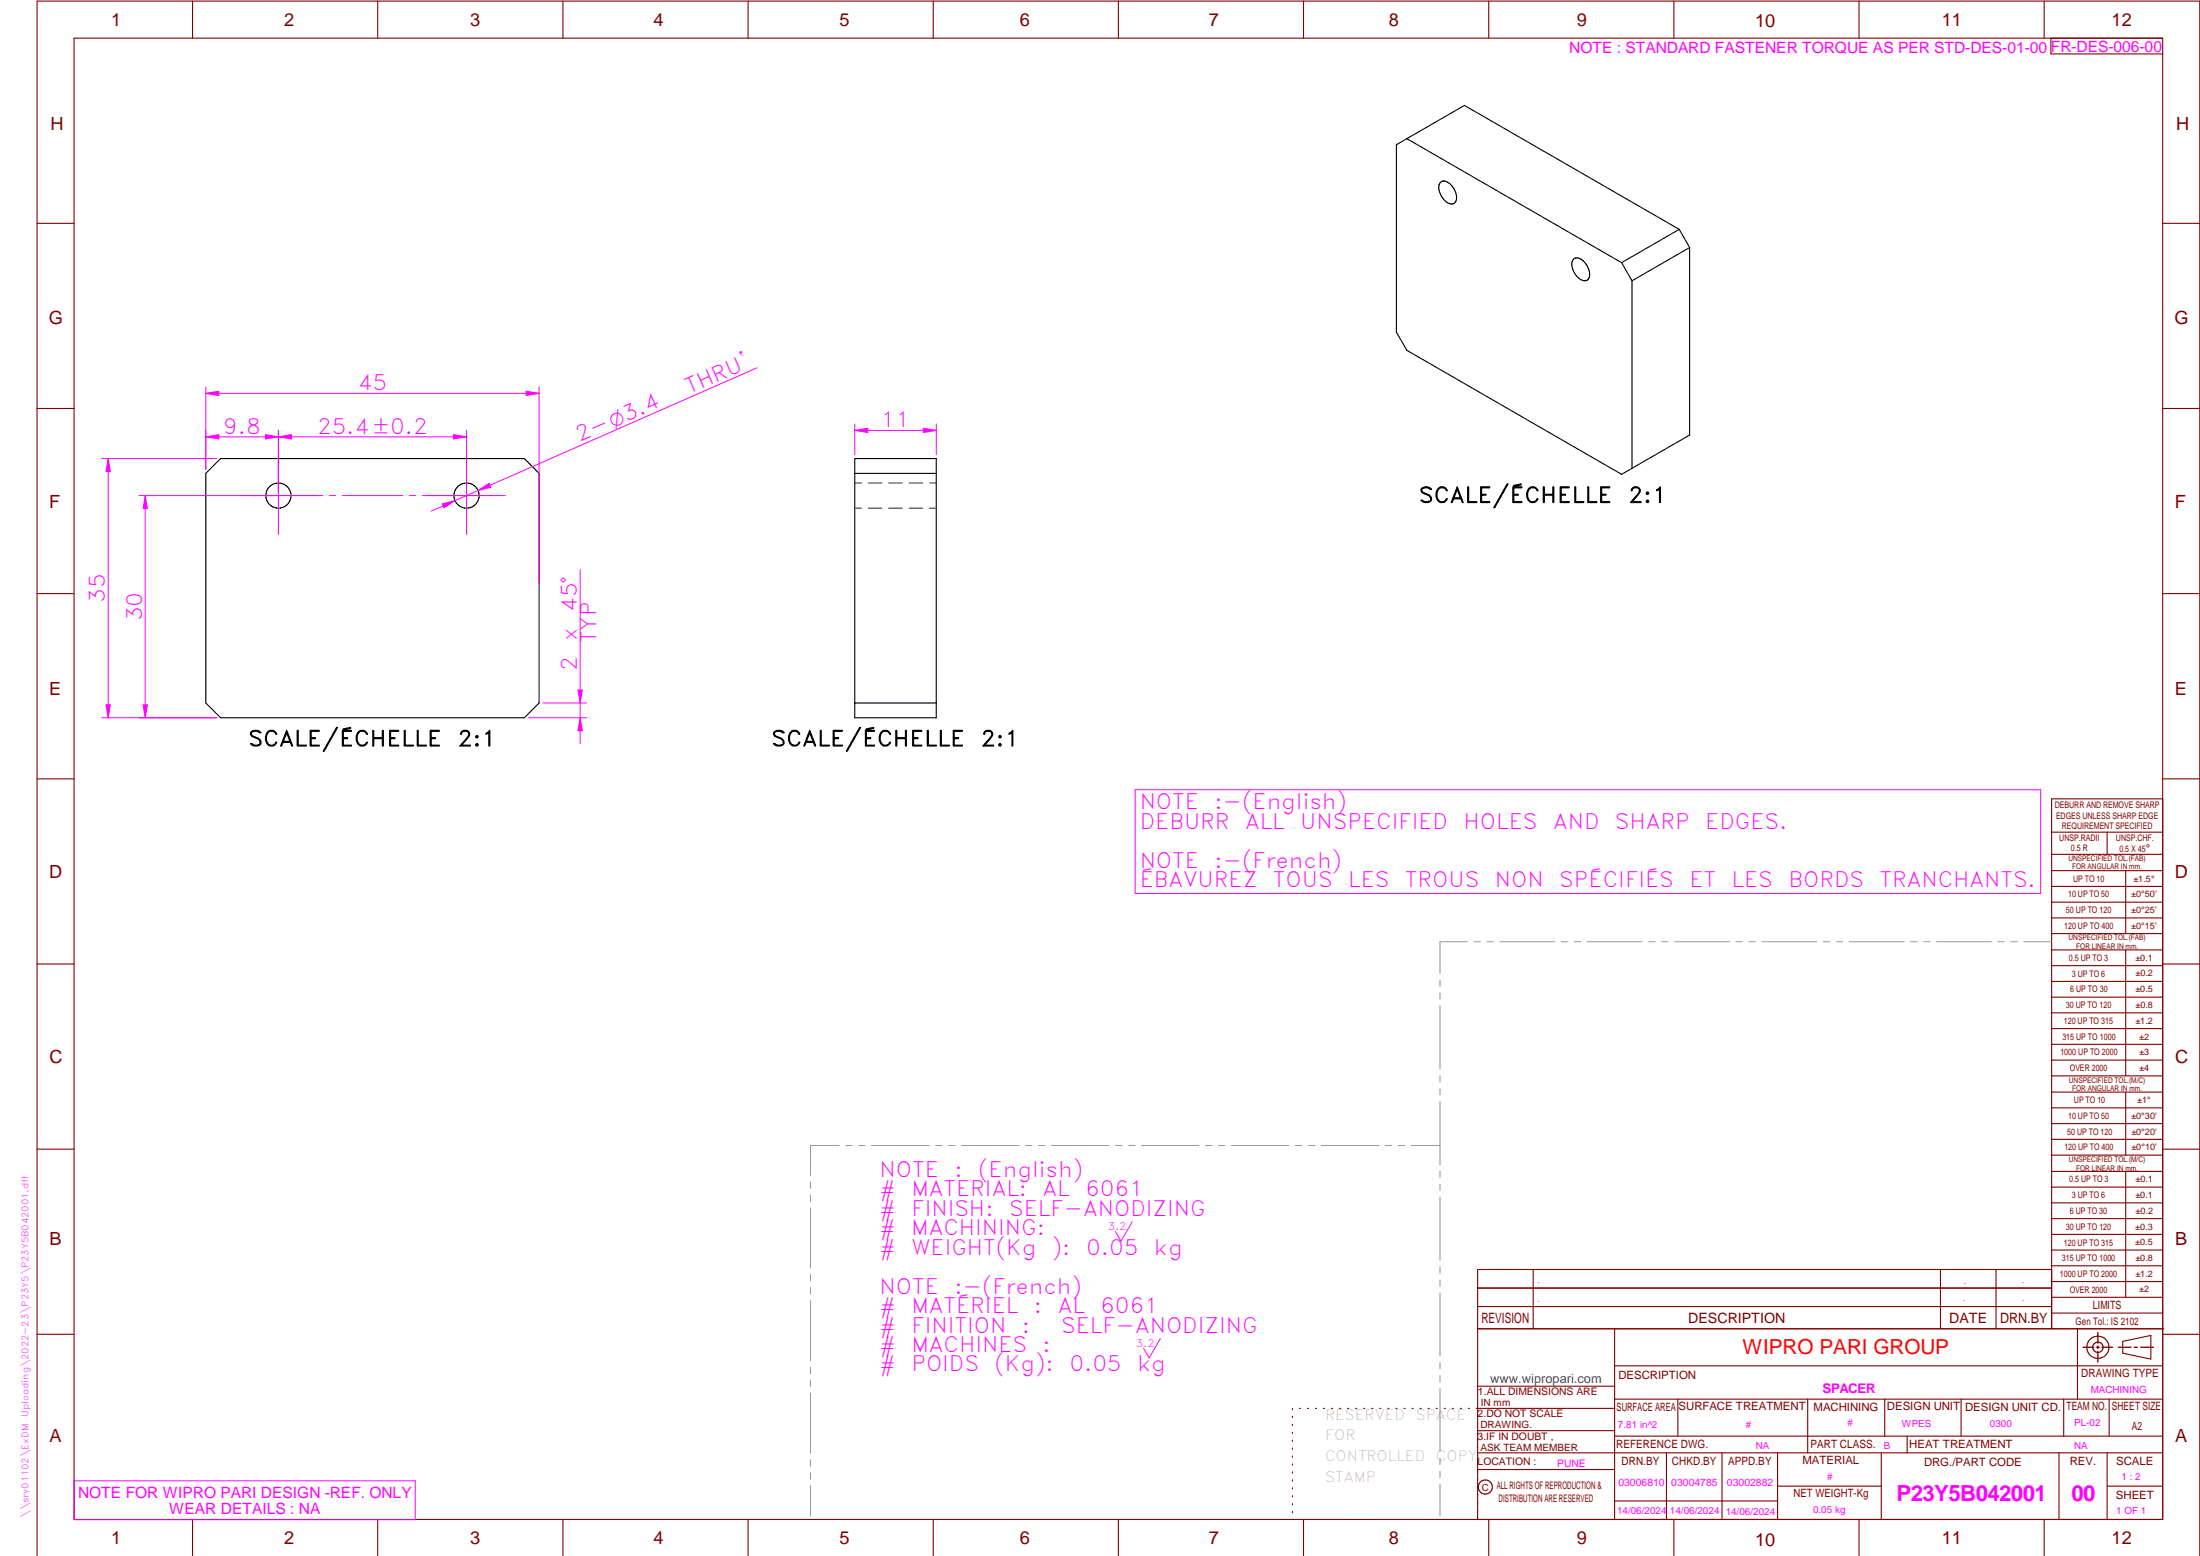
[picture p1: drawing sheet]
<svg xmlns="http://www.w3.org/2000/svg" width="594mm" height="420mm" viewBox="0 0 594 420" stroke-linecap="round" stroke-linejoin="round" font-family="sans-serif">
<g fill="none" stroke="#800000" stroke-width=".3">
<path d="M20 10.3h564v400h-564zM52 .3v10M102 .3v10M152 .3v10M202 .3v10M252 .3v10M302 .3v10M352 .3v10M402 .3v10M452 .3v10M502 .3v10M552 .3v10"/>
<path d="M553.8 10.3v4.3h30.2M10 60.3h10M584 60.3h10M10 110.3h10M584 110.3h10M10 160.3h10M584 160.3h10M10 210.3h10M584 215.7h-30v143.1M584 210.3h10M554 230.7h30M554 224.7h30"/>
<path d="M554 235.1h30M554 239.4h30M569 224.7v6M574 235.1v17M554 243.6h30M554 247.9h30M554 252.1h30M554 256.5h30M574 256.5v34M10 260.3h10M554 260.8h30M554 265h30"/>
<path d="M554 269.3h30M554 273.5h30M554 277.7h30M584 260.3h10M554 282h30M554 286.3h30M554 290.5h30M554 294.9h30M554 299.1h30M574 294.9v17M10 310.3h10M554 303.4h30"/>
<path d="M554 307.7h30M554 311.9h30M554 316.3h30M574 316.3v34M584 310.3h10M554 320.5h30M554 324.8h30M554 329.1h30M554 333.3h30M554 337.5h30M399 358.8h185.3M399 352.8h155"/>
<path d="M399 347.8h155M414 342.8v16M436 358.8v51.5M524 342.8v16M539 342.8v16M554 342.8h-155v67.5M554 341.8h30M554 346.1h30M554 350.3h30M554 354.6h30M561 358.8v19M10 360.3h10"/>
<path d="M399 374.3h37M436 368.8h148M436 377.8h148M453.1 377.8v10M488.1 377.8v14.5M508.9 377.8v10M529.6 377.8v10M557.3 377.8v10M569.5 377.8v10M573.2 362.2l7.6-1.6v6.4l-7.6-1.6zM584 360.3h10M349 380.3v.3"/>
<path d="M349 382.4v.4M349 384.6v.3M349 386.7v.4M349 388.9v.3M349 391v.4M349 393.2v.3M349 395.3v.3M349 397.4v.4M349 399.6v.3M350.9 380.3h.3M353 380.3h.3M355.2 380.3h.3"/>
<path d="M357.4 380.3h.3M359.6 380.3h.3M361.7 380.3h.3M363.9 380.3h.3M366.1 380.3h.3M368.3 380.3h.3M370.4 380.3h.3M372.6 380.3h.3M374.8 380.3h.3M376.9 380.3h.4M379.1 380.3h.3M381.3 380.3h.3"/>
<path d="M383.4 380.3h.4M385.6 380.3h.4M387.8 380.3h.3M390 380.3h.3M392.1 380.3h.4M394.3 380.3h.4M396.5 380.3h.3M399 396.8h37M399 392.3h185M399 386.3h37M436 387.8h148M436 380.3h-37.3"/>
<path d="M450 392.3v18M465 392.3v18M480 392.3v18M508 392.3v18M515 387.8v4.5M556 392.3v18M569 392.3v18M52 410.3v9.8M102 410.3v9.8M152 410.3v9.8M202 410.3v9.8M252 410.3v9.8"/>
<path d="M302 410.3v9.8M349 401.7v.4M349 403.9v.3M349 406v.4M349 408.2v.3M352 410.3v9.8M402 410.3v9.8M436 405.3h44M452 410.3v9.8M480 401.3h28M502 410.3v9.8M552 410.3v9.8"/>
<path d="M569 401.3h15M10 420.1v-419.8h584v419.8"/>
<circle cx="566.5" cy="363.8" r="1.4"/>
<circle cx="566.5" cy="363.8" r="3"/>
<circle cx="401.1" cy="401.5" r="1.91"/>
</g>
<g fill="none" stroke="#f0f" stroke-width=".27">
<path d="M55.6 104.5v22.3M55.6 106.2l3.5-.6v1.2zM145.6 104.5v53.3M64.7 133.8h22.5M75.2 123.3v21M88.9 133.8h1.8M92.4 133.8h16.3M110.5 133.8h1.8M114 133.8h22.5M126 123.3v21M306.5 213.3h244.5v28h-244.5zM305.7 329.9l-3 5.3-1.5-2.7"/>
<path d="M313.3 361.4l-3 5.3-1.5-2.7M20 399.9h92.1v10.5h-92.1z"/>
</g>
<g fill="none" stroke="#949494" stroke-width=".27">
<path d="M396.3 254.3h-7.5v8.5M398 254.3h1.8M401.5 254.3h1.8M405 254.3h14.9M421.6 254.3h1.7M425.1 254.3h1.7M428.6 254.3h14.8M445.2 254.3h1.7M448.7 254.3h1.7M452.2 254.3h14.8M468.8 254.3h1.7M472.3 254.3h1.7"/>
<path d="M475.8 254.3h14.8M492.4 254.3h1.7M495.9 254.3h1.7M499.4 254.3h14.8M515.9 254.3h1.8M519.4 254.3h1.8M522.9 254.3h14.9M539.5 254.3h1.7M543 254.3h1.7M546.5 254.3h7.4M388.8 264.6v1.7M388.8 268.1v1.7"/>
<path d="M388.8 271.6v17M388.8 290.4v1.8M388.8 293.9v1.8M388.8 297.4v17.1M218.9 319.2v1.7M226.6 309.3h-7.7v8.1M228.4 309.3h1.7M231.9 309.3h1.7M235.4 309.3h15.5M252.7 309.3h1.7M256.2 309.3h1.7M259.7 309.3h15.5"/>
<path d="M277 309.3h1.7M280.5 309.3h1.7M284 309.3h15.5M301.2 309.3h1.8M304.8 309.3h1.7M308.2 309.3h15.6M325.5 309.3h1.8M329 309.3h1.8M332.5 309.3h15.6M349.8 309.3h1.8M353.3 309.3h1.7M356.8 309.3h15.5"/>
<path d="M374.1 309.3h1.7M377.6 309.3h1.7M381.1 309.3h7.7M388.8 316.3v1.7M388.8 319.8v1.7M218.9 322.7v1.7M218.9 326.2v16.2M388.8 323.3v17M218.9 344.2v1.7M218.9 347.7v1.7M218.9 351.2v16.2M388.8 342.1v1.7"/>
<path d="M388.8 345.6v1.7M388.8 349.1v17.1M218.9 369.2v1.7M218.9 372.7v1.7M218.9 376.2v16.2M388.8 367.9v1.8M388.8 371.4v1.7M388.8 374.9v17.1M218.9 394.2v1.7M218.9 397.7v1.7M388.8 393.8v1.7M388.8 397.3v1.7"/>
<path d="M218.9 401.2v8.1M388.8 400.8v8.5"/>
</g>
<path d="M566.5 359.8v2.9M562.5 363.8h2.9M566.1 363.8h.8M566.5 363.5v.7M566.5 364.9v2.9M567.6 363.8h2.9M572 363.8h3.4M576.3 363.8h.9M578.1 363.8h3.4" fill="none" stroke="#800000" stroke-width=".36"/>
<g fill="none" stroke="#000" stroke-width=".3">
<path d="M379.9 37.4l15.6-8.9 57.9 33.4M379.9 37.4l-2.8 1.7v50.6l2.8 4.9 58 33.5 2.8-1.7M379.9 37.4l58 33.5M389 49.2a1.96 1.96 0 0 1 2.7 .6 4.6 4.6 0 0 1 1.4 4.7 1.59 1.59 0 0 1-2.5 0 4.6 4.6 0 0 1-1.8-5zM424.9 70a2.41 2.41 0 0 1 3.4 1.3 3.6 3.6 0 0 1 .5 4.2 2.44 2.44 0 0 1-3.4-1.4 3.6 3.6 0 0 1-.5-4.1zM437.9 70.9l2.8 4.9M440.7 75.8v50.6M453.4 61.9l2.9 4.9M453.4 61.9l-15.5 9M456.3 66.8v50.7l-15.6 8.9M456.3 66.8l-15.6 9M55.6 127.8l4-4h82l4 4v62l-4 4h-82l-4-4z"/>
<path d="M230.8 123.8h22v70h-22zM230.8 127.8h22M230.8 189.8h22"/>
<circle cx="75.2" cy="133.8" r="3.4"/>
<circle cx="126" cy="133.8" r="3.4"/>
</g>
<path d="M230.8 130.4h1.9M230.8 137.2h1.8M234.5 137.2h3.6M234.5 130.4h3.7M240 137.2h3.6M240 130.4h3.7M245.5 137.2h3.6M245.5 130.4h3.6M251 137.2h1.8M251 130.4h1.8" fill="none" stroke="#008000" stroke-width=".27"/>
<path d="M55.6 106.2l3.5-.6v1.2z" fill="#f0f"/>
<path d="M142.1 105.6l3.5 .6-3.5 .6z" fill="none" stroke="#f0f" stroke-width=".27"/>
<path d="M142.1 105.6l3.5 .6-3.5 .6z" fill="#f0f"/>
<path d="M55.6 106.2h90M27.5 123.8h31M29.2 123.8l.6 3.5h-1.2zM27.5 193.8h31" fill="none" stroke="#f0f" stroke-width=".27"/>
<path d="M29.2 123.8l.6 3.5h-1.2z" fill="#f0f"/>
<path d="M28.6 190.3h1.2l-.6 3.5z" fill="none" stroke="#f0f" stroke-width=".27"/>
<path d="M28.6 190.3h1.2l-.6 3.5z" fill="#f0f"/>
<path d="M29.2 123.8v70M142.6 193.8h15.8M146.6 189.8h11.8M156.7 193.8l.5 3.5h-1.1z" fill="none" stroke="#f0f" stroke-width=".27"/>
<path d="M156.7 193.8l.5 3.5h-1.1z" fill="#f0f"/>
<path d="M156.1 186.3h1.1l-.5 3.5z" fill="none" stroke="#f0f" stroke-width=".27"/>
<path d="M156.1 186.3h1.1l-.5 3.5z" fill="#f0f"/>
<path d="M37.5 133.8h36.6M156.7 153.8v47M37.5 193.8h21M38.6 190.3h1.2l-.6 3.5z" fill="none" stroke="#f0f" stroke-width=".27"/>
<path d="M38.6 190.3h1.2l-.6 3.5z" fill="#f0f"/>
<path d="M39.2 133.8l.6 3.5h-1.2z" fill="none" stroke="#f0f" stroke-width=".27"/>
<path d="M39.2 133.8l.6 3.5h-1.2z" fill="#f0f"/>
<path d="M55.6 116.2v10.6M55.6 118l3.5-.6v1.1zM75.2 116.2v16.6M39.2 133.8v60" fill="none" stroke="#f0f" stroke-width=".27"/>
<path d="M55.6 118l3.5-.6v1.1z" fill="#f0f"/>
<path d="M71.7 117.4l3.5 .6-3.5 .5z" fill="none" stroke="#f0f" stroke-width=".27"/>
<path d="M71.7 117.4l3.5 .6-3.5 .5z" fill="#f0f"/>
<path d="M55.6 118h19.6M75.2 116.2v16.6M122.5 117.4l3.5 .6-3.5 .5zM126 116.2v16.6" fill="none" stroke="#f0f" stroke-width=".27"/>
<path d="M122.5 117.4l3.5 .6-3.5 .5z" fill="#f0f"/>
<path d="M75.2 118l3.5-.6v1.1z" fill="none" stroke="#f0f" stroke-width=".27"/>
<path d="M75.2 118l3.5-.6v1.1z" fill="#f0f"/>
<path d="M204.4 99.3l-87.9 38.7M75.2 118h50.8M119.4 136.1l3.5-.9-3 1.9z" fill="none" stroke="#f0f" stroke-width=".27"/>
<path d="M119.4 136.1l3.5-.9-3 1.9z" fill="#f0f"/>
<path d="M129.1 132.5l3-2 .4 1.1z" fill="none" stroke="#f0f" stroke-width=".27"/>
<path d="M129.1 132.5l3-2 .4 1.1z" fill="#f0f"/>
<path d="M230.8 114.5v8.3M230.8 116.2l3.5-.6v1.2zM252.8 114.5v8.3" fill="none" stroke="#f0f" stroke-width=".27"/>
<path d="M230.8 116.2l3.5-.6v1.2z" fill="#f0f"/>
<path d="M249.3 115.6l3.5 .6-3.5 .6z" fill="none" stroke="#f0f" stroke-width=".27"/>
<path d="M249.3 115.6l3.5 .6-3.5 .6z" fill="#f0f"/>
<path d="M230.8 116.2h22" fill="none" stroke="#f0f" stroke-width=".27"/>
<g font-size="6" fill="#f0f">
<text x="512.1" y="405.2">P23Y5B042001</text>
<text x="559.4" y="405.2">00</text>
</g>
<g font-size="5.7" fill="#f0f">
<text x="96.6" y="105.3">45</text>
<text x="186.1" y="106.4" transform="rotate(-24 186.1 106.4)">THRU`</text>
<text x="60.3" y="117.1">9.8</text>
<text x="85.6" y="117.1">25.4±0.2</text>
<text x="156.5" y="119.4" transform="rotate(-24 156.5 119.4)">2-O3.4</text>
<text x="237.9" y="115.4">11</text>
<text x="28.3" y="162.8" transform="rotate(-90 28.3 162.8)">35</text>
<text x="38.3" y="167.8" transform="rotate(-90 38.3 167.8)">30</text>
<text x="155.8" y="165.2" transform="rotate(-90 155.8 165.2)">45°</text>
<text x="155.8" y="173" transform="rotate(-90 155.8 173)">x</text>
<text x="161" y="173.7" transform="rotate(-90 161 173.7)">TYP</text>
<text x="155.8" y="181.1" transform="rotate(-90 155.8 181.1)">2</text>
<text x="307.8" y="218.5">NOTE</text>
<text x="328" y="218.5">:-(English)</text>
<text x="307.8" y="223.8">DEBURR</text>
<text x="336.2" y="223.8">ALL</text>
<text x="351.1" y="223.8">UNSPECIFIED</text>
<text x="395.2" y="223.8">HOLES</text>
<text x="419.4" y="223.8">AND</text>
<text x="436.1" y="223.8">SHARP</text>
<text x="460.5" y="223.8">EDGES.</text>
<text x="307.8" y="234.3">NOTE</text>
<text x="307.8" y="239.5">ÉBAVUREZ</text>
<text x="328" y="234.3">:-(French)</text>
<text x="343.7" y="239.5">TOUS</text>
<text x="364" y="239.5">LES</text>
<text x="379.4" y="239.5">TROUS</text>
<text x="403.7" y="239.5">NON</text>
<text x="421" y="239.5">SPÉCIFIÉS</text>
<text x="456.2" y="239.5">ET</text>
<text x="467.6" y="239.5">LES</text>
<text x="482.9" y="239.5">BORDS</text>
<text x="507.5" y="239.5">TRANCHANTS.</text>
<text x="237.5" y="317.8">NOTE</text>
<text x="257.7" y="317.8">:</text>
<text x="264.2" y="317.8">(English)</text>
<text x="237.5" y="323.1">#</text>
<text x="246.1" y="323.1">MATERIAL:</text>
<text x="281.5" y="323.1">AL</text>
<text x="293" y="323.1">6061</text>
<text x="237.5" y="328.3">#</text>
<text x="246.1" y="328.3">FINISH:</text>
<text x="272.5" y="328.3">SELF-ANODIZING</text>
<text x="237.5" y="333.6">#</text>
<text x="246.1" y="333.6">MACHINING:</text>
<text x="237.5" y="338.8">#</text>
<text x="246.1" y="338.8">WEIGHT(Kg</text>
<text x="284" y="338.8">):</text>
<text x="293.3" y="338.8">0.05</text>
<text x="311.6" y="338.8">kg</text>
<text x="237.5" y="349.3">NOTE</text>
<text x="257.7" y="349.3">:-(French)</text>
<text x="237.5" y="354.6">#</text>
<text x="237.5" y="359.8">#</text>
<text x="246.1" y="354.6">MATÉRIEL</text>
<text x="246.1" y="359.8">FINITION</text>
<text x="275.9" y="359.8">:</text>
<text x="279.2" y="354.6">:</text>
<text x="285.6" y="354.6">AL</text>
<text x="286.5" y="359.8">SELF-ANODIZING</text>
<text x="297.1" y="354.6">6061</text>
<text x="237.5" y="365.1">#</text>
<text x="246.1" y="365.1">MACHINES</text>
<text x="281.6" y="365.1">:</text>
<text x="237.5" y="370.3">#</text>
<text x="246.1" y="370.3">POIDS</text>
<text x="268.6" y="370.3">(Kg):</text>
<text x="288.8" y="370.3">0.05</text>
<text x="307.1" y="370.3">kg</text>
</g>
<g font-size="5.7">
<text x="383.1" y="135.7">SCALE/ÉCHELLE</text>
<text x="439.7" y="135.7">2:1</text>
<text x="67" y="201.5">SCALE/ÉCHELLE</text>
<text x="123.6" y="201.5">2:1</text>
<text x="208.3" y="201.5">SCALE/ÉCHELLE</text>
<text x="264.8" y="201.5">2:1</text>
</g>
<text font-size="5.6" fill="#f00" x="470.5" y="365.5">WIPRO PARI GROUP</text>
<g font-size="4.9" fill="#800000">
<text x="30" y="7">1</text>
<text x="76.7" y="7">2</text>
<text x="127" y="7">3</text>
<text x="176.5" y="7">4</text>
<text x="226.7" y="7">5</text>
<text x="275.4" y="7">6</text>
<text x="326.4" y="7">7</text>
<text x="375" y="7">8</text>
<text x="425.8" y="7">9</text>
<text x="473.9" y="7.4">10</text>
<text x="524.3" y="7">11</text>
<text x="570.2" y="7">12</text>
<text x="13.6" y="35.2">H</text>
<text x="587.6" y="35.2">H</text>
<text x="13.2" y="87.5">G</text>
<text x="587.2" y="87.5">G</text>
<text x="13.3" y="137.1">F</text>
<text x="587.3" y="137.1">F</text>
<text x="13.3" y="187.6">E</text>
<text x="587.3" y="187.6">E</text>
<text x="13.3" y="237">D</text>
<text x="587.3" y="237">D</text>
<text x="13.4" y="287.1">C</text>
<text x="587.4" y="287.1">C</text>
<text x="13.4" y="336.3">B</text>
<text x="587.4" y="336.3">B</text>
<text x="13.4" y="389.3">A</text>
<text x="587.4" y="389.3">A</text>
<text x="30" y="417">1</text>
<text x="76.7" y="417">2</text>
<text x="127" y="417">3</text>
<text x="176.5" y="417">4</text>
<text x="226.7" y="417">5</text>
<text x="275.4" y="417">6</text>
<text x="326.4" y="417">7</text>
<text x="375" y="417">8</text>
<text x="425.8" y="417">9</text>
<text x="473.9" y="417.4">10</text>
<text x="524.3" y="417">11</text>
<text x="570.2" y="417">12</text>
</g>
<g font-size="4.2" fill="#f0f">
<text x="423.7" y="14.3">NOTE : STANDARD FASTENER TORQUE AS PER STD-DES-01-00</text>
<text x="553.8" y="14">FR-DES-006-00</text>
<text x="21.1" y="404.4">NOTE FOR WIPRO PARI DESIGN -REF. ONLY</text>
<text x="45.7" y="408.9">WEAR DETAILS : NA</text>
</g>
<g font-size="3.9" fill="#c0c0c0">
<text x="357.8" y="383.4">RESERVED</text>
<text x="382.3" y="383.4">SPACE</text>
<text x="357.8" y="388.9">FOR</text>
<text x="357.8" y="394.5">CONTROLLED</text>
<text x="387.8" y="394.5">COPY</text>
<text x="357.8" y="400.1">STAMP</text>
</g>
<g font-size="3.8" fill="#800000">
<text x="400.1" y="357.1">REVISION</text>
<text x="455.9" y="357.1">DESCRIPTION</text>
<text x="526.4" y="357.1">DATE</text>
<text x="540.1" y="357.1">DRN.BY</text>
</g>
<text font-size="3.6" fill="#f0f" x="492.2" y="376.2">SPACER</text>
<text font-size="3.5" fill="#00f" x="402.4" y="373.3">www.wipropari.com</text>
<g font-size="3.1" fill="#800000">
<text x="565.2" y="353.5">LIMITS</text>
<text x="562" y="371.7">DRAWING TYPE</text>
<text x="437" y="372.3">DESCRIPTION</text>
<text x="436.5" y="380.9">SURFACE AREA</text>
<text x="453.3" y="380.9">SURFACE TREATMENT</text>
<text x="489.7" y="380.9">MACHINING</text>
<text x="509.5" y="380.9">DESIGN UNIT</text>
<text x="530.6" y="380.9">DESIGN UNIT CD.</text>
<text x="558" y="380.7">TEAM NO.</text>
<text x="570.3" y="380.7">SHEET SIZE</text>
<text x="575.6" y="386.1">A2</text>
<text x="436.4" y="391.1">REFERENCE DWG.</text>
<text x="437.9" y="395.5">DRN.BY</text>
<text x="451.5" y="395.5">CHKD.BY</text>
<text x="466.6" y="395.5">APPD.BY</text>
<text x="486.7" y="395.4">MATERIAL</text>
<text x="488.9" y="391">PART CLASS.</text>
<text x="515.6" y="391">HEAT TREATMENT</text>
<text x="519.6" y="395.9">DRG./PART CODE</text>
<text x="558.9" y="395.6">REV.</text>
<text x="571.4" y="395.6">SCALE</text>
<text x="484.3" y="404.3">NET WEIGHT-Kg</text>
<text x="571.4" y="404.7">SHEET</text>
</g>
<text font-size="3" fill="#800000" x="579.5" y="230.1">°</text>
<g font-size="2.8" fill="#f0f">
<text x="299.1" y="332.1">3.2</text>
<text x="306.7" y="363.6">3.2</text>
<text x="420.5" y="396">PUNE</text>
<text x="437" y="401.3">03006810</text>
<text x="451.3" y="401.2">03004785</text>
<text x="466.3" y="401.3">03002882</text>
</g>
<g font-size="2.8" fill="#800000">
<text x="560.5" y="357.7">Gen Tol.: IS 2102</text>
<text x="399.1" y="376.7">1.ALL DIMENSIONS ARE</text>
<text x="399" y="382.7">2.DO NOT SCALE</text>
<text x="399" y="388.7">3.IF IN DOUBT ,</text>
<text x="399" y="395.5">LOCATION :</text>
<text x="404.2" y="402">ALL RIGHTS OF REPRODUCTION &amp;</text>
<text x="404.7" y="405.4">DISTRIBUTION ARE RESERVED</text>
</g>
<g font-size="2.7" fill="#f0f">
<text x="564.6" y="376.2">MACHINING</text>
<text x="436.9" y="385.5">7.81 in^2</text>
<text x="471.4" y="385.6">#</text>
<text x="498.9" y="385.1">#</text>
<text x="513.6" y="385.3">WPES</text>
<text x="537.3" y="385.2">0300</text>
<text x="560.1" y="385.2">PL-02</text>
<text x="474.1" y="391.2">NA</text>
<text x="508.7" y="391.2">B</text>
<text x="560.1" y="391.2">NA</text>
<text x="493.4" y="399.6">#</text>
<text x="572.9" y="399.8">1 : 2</text>
<text x="436.7" y="408.7">14/06/2024</text>
<text x="450.9" y="408.8">14/06/2024</text>
<text x="466" y="409">14/06/2024</text>
<text x="489.6" y="408.5">0.05 kg</text>
<text x="571.5" y="408.7">1 OF 1</text>
</g>
<g font-size="2.7" fill="#800000">
<text x="399.9" y="379.7">IN mm</text>
<text x="399.8" y="385.7">DRAWING.</text>
<text x="399.8" y="391.8">ASK TEAM MEMBER</text>
<text x="400.1" y="402.5">C</text>
</g>
<g font-size="2.5" fill="#800000">
<text x="559.2" y="229.9">0.5 R</text>
<text x="572.3" y="230.1">0.5 X 45</text>
<text x="559.4" y="323.5">3 UP TO 6</text>
<text x="558.9" y="327.8">6 UP TO 30</text>
<text x="557.8" y="332">30 UP TO 120</text>
</g>
<g font-size="2.5" fill="#f0f">
<text x="415.2" y="346.4">.</text>
<text x="530.3" y="346.6">.</text>
<text x="545.9" y="346.4">.</text>
<text x="415.2" y="351.5">.</text>
<text x="530.1" y="351.3">.</text>
<text x="545.9" y="351.4">.</text>
</g>
<g font-size="2.4" fill="#800000">
<text x="554.9" y="218.3">DEBURR AND REMOVE SHARP</text>
<text x="555.2" y="221.1">EDGES UNLESS SHARP EDGE</text>
<text x="556.1" y="227.2">UNSP.RADII</text>
<text x="556.8" y="223.8">REQUIREMENT SPECIFIED</text>
<text x="571.4" y="227">UNSP.CHF.</text>
<text x="559.8" y="238">UP TO 10</text>
<text x="576.1" y="238.1">±1.5°</text>
<text x="558.5" y="242.3">10 UP TO 50</text>
<text x="575.5" y="242.3">±0°50'</text>
<text x="557.4" y="250.8">120 UP TO 400</text>
<text x="557.9" y="246.5">50 UP TO 120</text>
<text x="575.5" y="250.8">±0°15'</text>
<text x="575.5" y="246.6">±0°25'</text>
<text x="558.7" y="259.4">0.5 UP TO 3</text>
<text x="559.5" y="263.7">3 UP TO 6</text>
<text x="576.6" y="259.4">±0.1</text>
<text x="576.6" y="263.7">±0.2</text>
<text x="559" y="268">6 UP TO 30</text>
<text x="576.6" y="268">±0.5</text>
<text x="557.9" y="272.2">30 UP TO 120</text>
<text x="576.6" y="272.2">±0.8</text>
<text x="556.9" y="280.7">315 UP TO 1000</text>
<text x="557.3" y="276.5">120 UP TO 315</text>
<text x="576.6" y="276.5">±1.2</text>
<text x="577.7" y="280.7">±2</text>
<text x="556.4" y="284.9">1000 UP TO 2000</text>
<text x="577.6" y="285">±3</text>
<text x="558.9" y="289.2">OVER 2000</text>
<text x="577.7" y="289.3">±4</text>
<text x="560" y="297.9">UP TO 10</text>
<text x="577.1" y="297.9">±1°</text>
<text x="558.5" y="302.1">10 UP TO 50</text>
<text x="575.5" y="302.2">±0°30'</text>
<text x="557.5" y="310.6">120 UP TO 400</text>
<text x="558.2" y="306.4">50 UP TO 120</text>
<text x="575.5" y="310.6">±0°10'</text>
<text x="575.5" y="306.4">±0°20'</text>
<text x="558.8" y="319.2">0.5 UP TO 3</text>
<text x="576.6" y="323.5">±0.1</text>
<text x="576.6" y="319.3">±0.1</text>
<text x="576.7" y="327.8">±0.2</text>
<text x="576.6" y="332">±0.3</text>
<text x="556.8" y="340.6">315 UP TO 1000</text>
<text x="557.3" y="336.3">120 UP TO 315</text>
<text x="576.6" y="336.3">±0.5</text>
<text x="576.6" y="340.6">±0.8</text>
<text x="556.2" y="344.8">1000 UP TO 2000</text>
<text x="576.6" y="344.8">±1.2</text>
<text x="558.9" y="349">OVER 2000</text>
<text x="577.7" y="349">±2</text>
</g>
<g font-size="2.4" fill="#f0f">
<text x="7.7" y="382.7" transform="rotate(-90 7.7 382.7)">Uploading\2022-23\P23Y5\P23Y5B042001.dft</text>
<text x="7.7" y="409.9" transform="rotate(-90 7.7 409.9)">\\srv01102\ExDM</text>
</g>
<g font-size="2.1" fill="#800000">
<text x="558.6" y="232.4">UNSPECIFIED TOL.(FAB)</text>
<text x="559.5" y="234.8">FOR ANGULAR IN mm.</text>
<text x="558.6" y="254">UNSPECIFIED TOL.(FAB)</text>
<text x="560.7" y="256.3">FOR LINEAR IN mm.</text>
<text x="558.7" y="292.4">UNSPECIFIED TOL.(M/C)</text>
<text x="559.6" y="294.7">FOR ANGULAR IN mm.</text>
<text x="558.7" y="313.8">UNSPECIFIED TOL.(M/C)</text>
<text x="560.6" y="316.2">FOR LINEAR IN mm.</text>
</g>
</svg>
